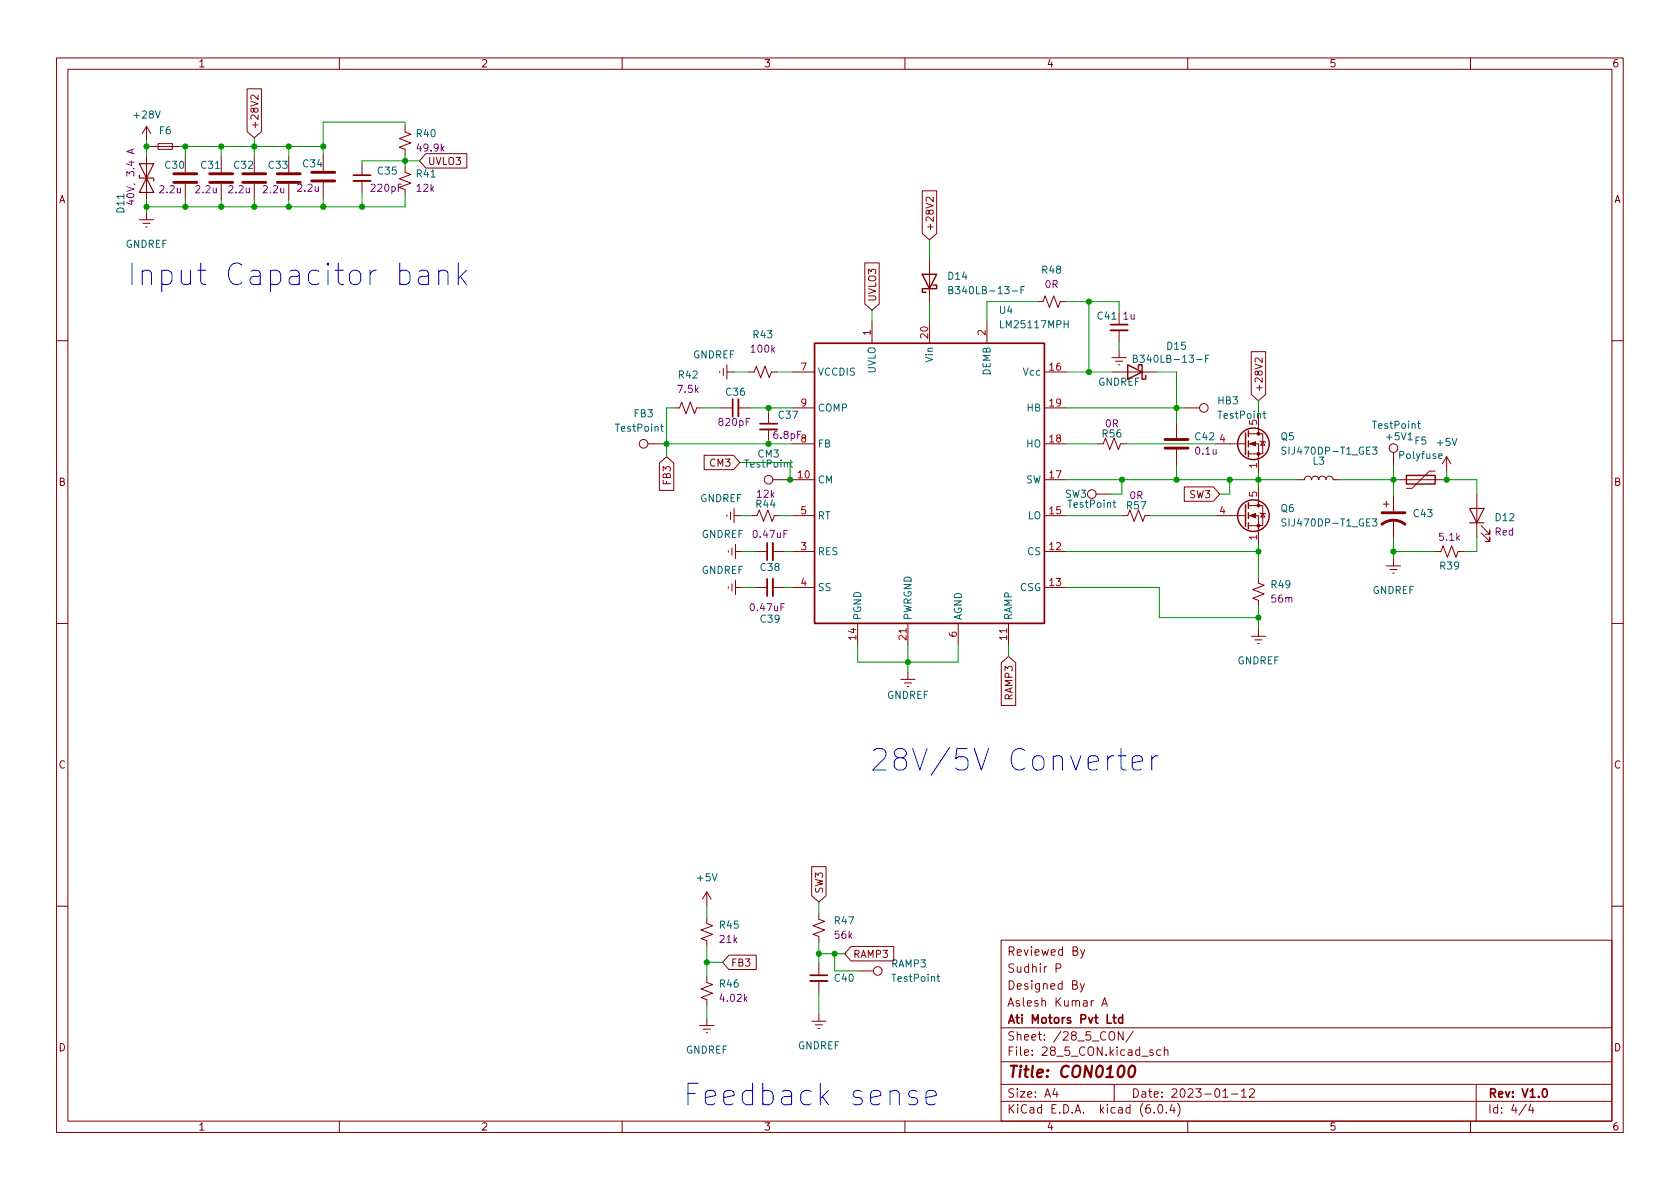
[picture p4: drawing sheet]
<svg xmlns="http://www.w3.org/2000/svg" width="297mm" height="210mm" viewBox="0 0 297 210" stroke-linecap="round" stroke-linejoin="round" font-family="sans-serif">
<g fill="none" stroke="#840000" stroke-width=".18">
<path d="M10 10.2h277v190.1h-277zM12 12.2h273v186.1h-273zM43.7 15.7h2.5v7.6l-1.2 1.1-1.3-1.1zM45.6 16.8v.8l-.9-.8-.3 .3 .1 .5M60 10.2v2M110 10.2v2M160 10.2v2M210 10.2v2M260 10.2v2M24.6 38.9h2.6M25.3 39.5h1.2M25.9 22.3l-.8 1.3"/>
<path d="M25.9 22.3v2.6M25.9 27.7v7.6M25.9 37.6v1.3M25.9 22.3l.8 1.3M26.7 25.9h5M27.9 25.4h2.6v1h-2.6zM32.8 27.7v2.8M32.8 32.5v2.8M39.1 27.7v2.8M39.1 32.5v2.8M45 27.7v2.8M45 32.5v2.8"/>
<path d="M51.1 27.7v2.8M51.1 32.5v2.8M57.1 27.4v2.8M57.1 32.3v2.7M64 29v2M64 32v2M71.6 22.3v1.1l1 .3-2 .8 2 .8-2 .7 1 .4v1M71.6 29.5v1l1 .4-2 .7 2 .8-2 .7 1 .4v1M75.3 27.2h7.2v2.5h-7.2l-1.1-1.3zM163.1 33.7h2.5v7.6l-1.3 1.1-1.2-1.1zM165 34.9v.7l-.9-.7-.4 .2 .2 .5M25.8 40.1h.2"/>
<path d="M152.9 46.5h2.5v7.2l-1.2 1.2-1.3-1.2zM154.2 56.9v3.8M164.3 46v7.6M164.3 56.9v3.8M174.5 56.9v3.8M183.4 53.3h1l.4-1 .7 2.1 .8-2.1 .8 2.1 .4-1.1h1M197.9 55.4v2M197.9 58.4v2M10 60.2h2M114.6 78.5h2.5M119.1 72.1h1l.4-1 .8 2 .7-2 .8 2 .4-1h1M127.3 65.7v.2"/>
<path d="M127.5 72.1h2M127.9 65.1v1.3M128.5 65.8h1.3M128.5 64.5v2.6M130.6 72.1h2M132.3 65.8h1l.4-1 .8 2 .8-2 .7 2 .4-1h1M135.9 72.9v2M135.9 75.9v2.1M140.2 65.8h3.8M140.2 78.5h3.8M140.2 72.1h3.8M184.7 65.8h3.8"/>
<path d="M184.7 78.5h3.8M184.7 72.1h3.8M194.1 78.5h1l.4-1 .7 2 .8-2 .7 2 .4-1h1M196.6 63.2h2.5M196.8 65.8h7.7M197.2 63.9h1.3M197.7 64.5h.3M197.9 62v1.2M208 74.7v2.8M208 79.5v2.8M209.5 72.1h2.6M214.9 78.5h5.3"/>
<path d="M220.7 78.5h1.8v5.1M220.7 76.7h2.6v3.6h-2.6M221.2 62.2h2.6v7.5l-1.3 1.2-1.3-1.2zM222.5 73.4v3.3M222.8 78l.1 .1h.7l.2 .1M223.2 63.3v.8l-.9-.8-.4 .2 .1 .5M223.3 78.1l.3 .6h-.7zM285 60.2h2M116.6 81.9l1.3-1.1 1.2 1.1v4.8h-2.5zM124.5 80.5h5.2l1.1 1.3-1.1 1.3h-5.2zM128.5 91.1v.2M128.8 97.4v.3"/>
<path d="M129.2 90.5v1.3M129.4 96.9v1.3M129.8 91.2h1.3M129.8 89.9v2.6M130 97.5h1.3M130 96.3v2.5M132.8 91.2h1.1l.3-1 .8 2 .8-2 .7 2 .4-1h1M133.6 97.5h2M136.7 84.8h2.5M136.7 97.5h2M140.2 84.8h3.8M140.2 97.5h3.8"/>
<path d="M140.2 91.2h3.8M184.7 84.8h3.8M184.7 97.5h3.8M184.7 91.2h3.8M193.8 87.4h2.5M198.4 91.2h1l.4-1 .7 2 .8-2 .8 2 .3-1h1.1M209.4 86.1h5.1l1.1 1.3-1.1 1.2h-5.1zM214.9 91.2h5.3M220.7 91.2h1.8v5.1M220.7 89.4h2.6v3.6h-2.6M222.5 86.1v3.3M222.8 90.7l.1 .1h.7l.2 .1"/>
<path d="M223.3 90.8l.3 .6h-.7zM229.4 84.8h1.2a.64 .64 0 0 1 .7-.6 .64 .64 0 0 1 .6 .6 .64 .64 0 0 1 .6-.6 .64 .64 0 0 1 .7 .6 .64 .64 0 0 1 .6-.6 .64 .64 0 0 1 .6 .6 .64 .64 0 0 1 .7-.6 .64 .64 0 0 1 .6 .6h1.3M244.6 89.1h1M245.1 88.6v1.1M246.4 80v2.5M246.4 87.6v2.8M246.4 91.9v3.3M246.4 98.8v1.3M247.4 84.8h7.6M253.7 97.5h1.1l.3-1 .8 2 .8-2 .7 2 .4-1h1M253.7 83.3h-1l-3 3.1h-1M255.8 80.8l-.8 1.2"/>
<path d="M255.8 80.8v2.5M255.8 80.8l.7 1.2M261.1 87.4v7.6M261.9 94.2l1.5 1.6v-.8v.8h-.8M261.9 93l1.5 1.5v-.8v.8h-.8M10 110.2h2M128.8 103.8v.2M129.4 103.2v1.3M130 103.9h1.3M130 102.6v2.6M133.6 103.9h2M136.7 103.9h2"/>
<path d="M140.2 103.9h3.8M151.6 110.2v3.8M160.5 110.2v3.8M160.5 118.9v1.2M169.4 110.2v3.8M177 117.2l1.3-1.1 1.3 1.1v7.5h-2.6zM178.3 110.2v3.8M184.7 103.9h3.8M221.2 112.5h2.6M221.9 113.2h1.2M222.4 113.8h.2M222.5 102.1v1l1 .4-2 .8 2 .7-2 .8 1 .4v1"/>
<path d="M222.5 111.2v1.3M245.1 100.1h2.5M245.7 100.7h1.3M246.3 101.3h.2M285 110.2h2M159.3 120.1h2.5M159.9 120.8h1.3M160.4 121.4h.3M125 157.7l-.8 1.3M125 157.7v2.6M125 157.7l.7 1.3M143.5 153.3h2.6v5.1l-1.3 1.1-1.3-1.1z"/>
<path d="M10 160.2h2M125 162.3v1l1 .4-2 .8 2 .7-2 .8 1 .4v1M125 172.7v1l1 .4-2 .8 2 .7-2 .8 1 .4v1M128.9 168.9h4.8v2.5h-4.8l-1.1-1.2zM144.8 161.5v1.1l1 .3-2 .8 2 .8-2 .7 1 .4v1M144.8 170.4v2.1M144.8 173.5v2M144.8 179.3v1.3M150.5 167.4h7.5v2.5h-7.5l-1.1-1.2zM151.9 171.7h2.5M177 166.3h108v32h-108zM186.7 171.2l.7-.1 .2-.2-.1-.3-.2-.2h-.6v1.5"/>
<path d="M191 173.9l.4 1M191.1 167.9l.3 1M191.7 173.9l-.5 1.4-.2 .1M191.8 167.9l-.5 1.4-.2 .1M194.8 177.9l.5-1.5 .5 1.5M194.9 177.5h.7M285 160.2h2M60 198.3v2M110 198.3v2M123.7 181.4h2.5M124.3 182h1.3M124.8 182.6h.3"/>
<path d="M125 180.1v1.3M143.5 180.6h2.5M144.1 181.2h1.3M144.7 181.9h.2M160 198.3v2M177 194.8h108M177 191.8h108M177 187.8h108M177 181.8h108M186.5 192.5l-.4 1h1M186.9 193v1M196.1 182.6a.5 .5 0 0 1 .6-.2 .5 .5 0 0 1 .4 .5v.5a.5 .5 0 0 1-.5 .6 .5 .5 0 0 1-.5-.6z"/>
<path d="M197 191.8v3M198.6 182.4v1.5l-.9-1.5v1.5M200.4 182.4l-1.3 1.9M203.9 185.7l-.4-.1-.2 .2 .1 .3 .5 .1v.4h-.6M204.1 196.7v.1M204.9 195.4l.2-.1a.81 .81 0 0 1 .6 .7 .81 .81 0 0 1-.3 .8h-.2a.81 .81 0 0 1-.6-.6 .81 .81 0 0 1 .3-.8zM205.2 185.7l-.4-.1-.3 .3v.4l.1 .3h.6M205.9 185.8l.2-.2 .3 .1 .1 .9M205.9 185.1v1.5M206.2 196.7v.1M207.2 195.3l-.3 1h.9M207.6 195.8v1"/>
<path d="M208.2 195.1a1.72 1.72 0 0 1 0 2.3M210 198.3v2M216.2 194h.9M217.7 193.5h1.2M219.5 193l.4-.5v1.5M219.5 194h.9M220.9 192.7l.6-.2 .2 .2 .1 .3-.9 1h.9M260 198.3v2M261 191.8v6.5M269.9 195.3l-1.3 1.9M270.6 195.3l-.3 1h.9M271 195.8v1"/>
<circle cx="113.8" cy="78.5" r=".76"/>
<circle cx="212.9" cy="72.1" r=".76"/>
<circle cx="246.4" cy="79.2" r=".76"/>
<circle cx="135.9" cy="84.8" r=".76"/>
<circle cx="193" cy="87.4" r=".76"/>
<circle cx="155.2" cy="171.7" r=".76"/>
</g>
<g fill="none" stroke="#840000" stroke-width=".3">
<path d="M62.5 31h3M196.3 57.4h3.1M129.5 70.6v3.1M134.4 74.9h3M144 60.7h40.7v49.5h-40.7zM135.6 96v3.1M135.6 102.4v3M143.3 172.5h3M196.8 179.9h.5M197 179.4v1.3l.3 .2M198.5 179.4v1.5M198.5 180l-.4-.1-.3 .3v.4l.1 .3h.6"/>
<path d="M272.9 192.6l.2-.1a.8 .8 0 0 1 .5 .8 .8 .8 0 0 1-.5 .7 1 1 0 0 1-.2-1.4z"/>
</g>
<path d="M199.8 188.7a.46 .46 0 0 1 .5-.2 .46 .46 0 0 1 .4 .3 1.15 1.15 0 0 1-.8 1.7l-.2-.1a1.54 1.54 0 0 1 .1-1.7z" fill="none" stroke="#840000" stroke-width=".4"/>
<g fill="none" stroke="#006464" stroke-width=".18">
<path d="M167.8 51.3l.5-.1 .1-.2v-.2l-.6-.1v1.2h.5l.1-.1 .1-.3-.3-.2M180.5 51.3h.5M181.1 50.7h-.6v1.2M116.8 75.4h.5M117 75v1.1l.3 .2M200.4 63.4l.5-.1 .2-.1-.1-.3-.6-.1v1.3h.5l.2-.2v-.3l-.3-.2M213.1 63.4h.5M213.8 62.8h-.7v1.3M223.3 73.1h.5M223.5 72.7v1.1l.3 .2M227.4 79.1h-.5l-.2 .1v.3l.5 .3 .2 .3-.3 .2h-.5M242.7 79.1h.7l-.4 .4 .4 .2v.5l-.2 .1-.5-.1"/>
<path d="M250.6 74.9h.5M250.8 74.5v1.1l.3 .2M139.6 81.8h.5M139.8 81.3v1.1l.3 .2M196.8 88.9h.5M197 88.5v1l.3 .2M227.4 91.8h-.5l-.2 .1v.3l.5 .3 .2 .3-.3 .2h-.5M242.7 91.8h.7l-.4 .4 .4 .2v.5l-.2 .1-.5-.1M254.4 80.7l.6-.2-.1-.2-.3-.1-.2 .2v.6h.5M165.7 172.7h.4M165.8 172.3v1.1l.3 .1"/>
</g>
<g fill="none" stroke="#840000" stroke-width=".51">
<path d="M30.7 32.3h4.1M30.7 30.7h4.1M37.1 32.3h4M37.1 30.7h4M42.9 32.3h4.1M42.9 30.7h4.1M49 32.3h4.1M49 30.7h4.1M55.1 32h4.1M55.1 30.5h4.1M206 79.2h4.1M206 77.7h4.1"/>
<path d="M244.3 92.7a3.3 3.3 0 0 1 4.1 0M244.3 90.7h4.1"/>
</g>
<path d="M62.5 32h3M196.3 58.4h3.1M130.6 70.6v3.1M134.4 75.9h3M136.7 96v3.1M136.7 102.4v3M143.3 173.5h3" fill="none" stroke="#840000" stroke-width=".33"/>
<g fill="none" stroke="#840000" stroke-width=".25">
<path d="M163.1 48.5h2.5l-1.3 2.5zM165 50.4h.6v.6h-2.5v.7h.6M199.4 64.5l2.5 1.3-2.5 1.3zM201.3 65.1v-.6h.6v2.6h.7v-.7M220.2 76.6v3.8M220.7 76.2v1M220.7 78v1M220.7 79.8v1M220.2 89.3v3.8M220.7 88.9v1M220.7 90.7v1M220.7 92.5v1"/>
<path d="M248.7 84.1h5v1.5h-5z"/>
<circle cx="221.6" cy="78.5" r="2.79"/>
<circle cx="221.6" cy="91.2" r="2.79"/>
</g>
<g fill="#840000" stroke="#840000" stroke-width=".18">
<path d="M221 78.5l1-.4v.8z"/>
<path d="M221 91.2l1-.4v.8z"/>
<circle cx="222.5" cy="80.3" r=".25"/>
<circle cx="222.5" cy="76.7" r=".25"/>
<circle cx="222.5" cy="93" r=".25"/>
<circle cx="222.5" cy="89.4" r=".25"/>
</g>
<path d="M24.6 31v.5h2.6v.5M24.6 29h2.6l-1.3 2.5zM25.9 31.5l1.3 2.5h-2.6zM259.8 89.9h2.6l-1.3 2.6zM259.8 92.5h2.6" fill="none" stroke="#840000" stroke-width=".2"/>
<path d="M23.3 35.4v.8l-.9-.3M23.3 26.5v.6M23.7 26.4l-1.3 .4 1.3 .4" fill="none" stroke="#840084" stroke-width=".18"/>
<g fill="none" stroke="#0000c2" stroke-width=".18">
<path d="M74.1 48l.4-.2h.7l.4 .2 .2 .3v2M75.8 48.7l-.4 .2h-.9a.75 .75 0 0 0-.6 .7 .75 .75 0 0 0 .6 .7h.9l.4-.2M77.6 48.1a.95 .95 0 0 1 1.6 .2v2M77.6 47.8v2.5M81 46.5v3.8M81.4 48.9l1.1 1.4M82.5 47.8l-1.5 1.4M197.7 133.6h1.4M198.2 132.4v3.2l.2 .4 .7 .2M200.2 134.9l1.8-.4-.2-.7-.3-.2h-.8l-.3 .2-.2 .4v1.4l.2 .4 .3 .2h.8l.3-.2M203.6 133.6v2.6M204.7 133.6a.97 .97 0 0 0-1.1 .8"/>
<path d="M162.1 193l-.4-.2h-.5l-.4 .2-.2 .4 .2 .5 1.3 .4 .2 .3-.2 .6-.4 .2h-.7l-.4-.2M163.7 194.1l1.8-.4-.1-.7-.4-.2h-.7l-.4 .2-.2 .4v1.4l.2 .4 .4 .2h.7l.4-.2"/>
</g>
<g fill="none" stroke="#009600" stroke-width=".18">
<path d="M25.9 25.9h.8M25.9 24.9v2.8M25.9 35.3v2.3M31.7 25.9h25.4M32.8 25.9v1.8M32.8 35.3v1.3M39.1 25.9v1.8M39.1 35.3v1.3M45 24.4v3.3M45 35.3v1.3M51.1 25.9v1.8M51.1 35.3v1.3"/>
<path d="M57.1 35v1.6M64 34v2.6M71.6 34.5v2.1h-45.7M71.6 22.3v-.7h-14.5v5.8M71.6 27.4v2.1M74.2 28.4h-10.2v.6M154.2 54.9v2M164.3 42.4v3.6M164.3 53.6v3.3M183.4 53.3h-8.9v3.6M188.5 53.3h9.4v2.1M192.5 53.3v12.5"/>
<path d="M117.1 78.5h23.1M119.1 72.1h-1.2v8.7M124.2 72.1h3.3M129.8 65.8h2.5M132.6 72.1h7.6M135.9 72.1v.8M135.9 78v.5M137.4 65.8h2.8M188.5 78.5h5.6M188.5 65.8h8.3M188.5 72.1h21M197.9 60.4v1.6"/>
<path d="M199.1 78.5h15.8M204.5 65.8h3.5v8.9M222.5 70.9v2.5M130.8 81.8h8.9v3M131.1 91.2h1.7M131.3 97.5h2.3M137.9 91.2h2.3M138.7 97.5h1.5M139.2 84.8h1M188.5 97.5h34M188.5 84.8h40.9M188.5 91.2h9.9"/>
<path d="M198.4 84.8v2.6h-2.1M203.5 91.2h11.4M208 82.3v2.5M217.4 84.8v2.6h-1.8M222.5 83.6v2.5M222.5 96.3v5.8M237 84.8h10.4M246.4 97.5h7.3M246.4 82.5v5.1M246.4 95.2v3.6M255 84.8h6.1v2.6M255.8 83.3v1.5"/>
<path d="M261.1 95v2.5h-2.3M131.3 103.9h2.3M138.7 103.9h1.5M151.6 114v3.1h17.8v-3.1M160.5 114v4.9M178.3 114v2.1M188.5 103.9h16.5v5.3h17.5M222.5 107.2v4M144.8 159.5v2M125 160.3v2M125 167.4v5.3M125 177.8v2.3"/>
<path d="M125 170.2h2.8M144.8 168.7h4.6M144.8 166.6v3.8M144.8 175.5v3.8M147.6 168.7v3h4.3"/>
</g>
<g fill="#009600" stroke="#009600" stroke-width=".18">
<circle cx="51.1" cy="25.9" r=".46"/>
<circle cx="57.1" cy="25.9" r=".46"/>
<circle cx="51.1" cy="36.6" r=".46"/>
<circle cx="57.1" cy="36.6" r=".46"/>
<circle cx="71.6" cy="28.4" r=".46"/>
<circle cx="64" cy="36.6" r=".46"/>
<circle cx="208" cy="72.1" r=".46"/>
<circle cx="208" cy="84.8" r=".46"/>
<circle cx="246.4" cy="97.5" r=".46"/>
<circle cx="222.5" cy="84.8" r=".46"/>
<circle cx="246.4" cy="84.8" r=".46"/>
<circle cx="255.8" cy="84.8" r=".46"/>
<circle cx="217.4" cy="84.8" r=".46"/>
<circle cx="198.4" cy="84.8" r=".46"/>
<circle cx="160.5" cy="117.1" r=".46"/>
<circle cx="139.7" cy="84.8" r=".46"/>
<circle cx="39.1" cy="25.9" r=".46"/>
<circle cx="39.1" cy="36.6" r=".46"/>
<circle cx="45" cy="25.9" r=".46"/>
<circle cx="25.9" cy="25.9" r=".46"/>
<circle cx="32.8" cy="25.9" r=".46"/>
<circle cx="45" cy="36.6" r=".46"/>
<circle cx="25.9" cy="36.6" r=".46"/>
<circle cx="32.8" cy="36.6" r=".46"/>
<circle cx="192.5" cy="65.8" r=".46"/>
<circle cx="222.5" cy="97.5" r=".46"/>
<circle cx="222.5" cy="109.2" r=".46"/>
<circle cx="192.5" cy="53.3" r=".46"/>
<circle cx="144.8" cy="168.7" r=".46"/>
<circle cx="125" cy="170.2" r=".46"/>
<circle cx="147.6" cy="168.7" r=".46"/>
<circle cx="135.9" cy="78.5" r=".46"/>
<circle cx="117.9" cy="78.5" r=".46"/>
<circle cx="135.9" cy="72.1" r=".46"/>
</g>
<g font-size="5.3" fill="#0000c2">
<text x="22.4" y="50.5">Input Capacitor bank</text>
<text x="153.7" y="136.4">28V/5V Converter</text>
<text x="120.6" y="195.5">Feedback sense</text>
</g>
<text font-size="2.8" fill="#840000" x="178" y="190.6">Title: CON0100</text>
<g font-size="2.1" fill="#840000">
<text x="178" y="172">Sudhir P</text>
<text x="178" y="169">Reviewed By</text>
<text x="178" y="178">Aslesh Kumar A</text>
<text x="178" y="175">Designed By</text>
<text x="178" y="184">Sheet: /28_5_CON/</text>
<text x="178" y="181">Ati Motors Pvt Ltd</text>
<text x="178" y="186.7">File: 28_5_CON.kicad_sch</text>
<text x="178" y="196.9">KiCad E.D.A. kicad (6.0.4)</text>
<text x="178" y="194.1">Size: A4</text>
<text x="200" y="194.1">Date: 2023-01-12</text>
<text x="263" y="194.1">Rev: V1.0</text>
<text x="263" y="196.9">Id: 4/4</text>
</g>
<g font-size="1.8" fill="#840000">
<text x="35" y="11.9">1</text>
<text x="85" y="11.9">2</text>
<text x="135" y="11.9">3</text>
<text x="185" y="11.9">4</text>
<text x="235" y="11.9">5</text>
<text x="285" y="11.9">6</text>
<text x="45.7" y="22.9" transform="rotate(-90 45.7 22.9)">+28V2</text>
<text x="75.6" y="29.2">UVLO3</text>
<text x="10.3" y="35.9">A</text>
<text x="285.3" y="35.9">A</text>
<text x="165.1" y="41" transform="rotate(-90 165.1 41)">+28V2</text>
<text x="154.9" y="53.4" transform="rotate(-90 154.9 53.4)">UVLO3</text>
<text x="223.2" y="69.4" transform="rotate(-90 223.2 69.4)">+28V2</text>
<text x="125.6" y="82.5">CM3</text>
<text x="10.3" y="85.9">B</text>
<text x="118.6" y="85.5" transform="rotate(-90 118.6 85.5)">FB3</text>
<text x="210.4" y="88.1">SW3</text>
<text x="285.3" y="85.9">B</text>
<text x="179" y="123.7" transform="rotate(-90 179 123.7)">RAMP3</text>
<text x="10.3" y="135.9">C</text>
<text x="285.3" y="135.9">C</text>
<text x="145.5" y="158.1" transform="rotate(-90 145.5 158.1)">SW3</text>
<text x="129.2" y="170.9">FB3</text>
<text x="150.8" y="169.4">RAMP3</text>
<text x="10.3" y="185.9">D</text>
<text x="285.3" y="185.9">D</text>
<text x="35" y="199.9">1</text>
<text x="85" y="199.9">2</text>
<text x="135" y="199.9">3</text>
<text x="185" y="199.9">4</text>
<text x="235" y="199.9">5</text>
<text x="285" y="199.9">6</text>
</g>
<g font-size="1.8" fill="#006464">
<text x="23.8" y="20.9">+28V</text>
<text x="28.2" y="23.7">F6</text>
<text x="29.3" y="29.8">C30</text>
<text x="35.6" y="29.8">C31</text>
<text x="41.5" y="29.8">C32</text>
<text x="47.5" y="29.8">C33</text>
<text x="53.6" y="29.6">C34</text>
<text x="73.7" y="24.3">R40</text>
<text x="66.9" y="30.9">C35</text>
<text x="73.7" y="31.4">R41</text>
<text x="22" y="37.6" transform="rotate(-90 22 37.6)">D11</text>
<text x="22.2" y="43.8">GNDREF</text>
<text x="167.7" y="49.5">D14</text>
<text x="169" y="52">B340LB-13-F</text>
<text x="184.3" y="48.4">R48</text>
<text x="133.3" y="59.8">R43</text>
<text x="176.7" y="55.5">U4</text>
<text x="177.2" y="58">LM25117MPH</text>
<text x="194.1" y="56.5">C41</text>
<text x="122.5" y="63.4">GNDREF</text>
<text x="165" y="64" transform="rotate(-90 165 64)">Vin</text>
<text x="201.6" y="64.1">B340LB-13-F</text>
<text x="206.4" y="61.8">D15</text>
<text x="120" y="66.9">R42</text>
<text x="128.4" y="70">C36</text>
<text x="144.5" y="66.4">VCCDIS</text>
<text x="154.8" y="66.1" transform="rotate(-90 154.8 66.1)">UVLO</text>
<text x="175.1" y="66.4" transform="rotate(-90 175.1 66.4)">DEMB</text>
<text x="181" y="66.4">Vcc</text>
<text x="194.1" y="68.2">GNDREF</text>
<text x="215.4" y="71.5">HB3</text>
<text x="109" y="76.3">TestPoint</text>
<text x="112.1" y="73.8">FB3</text>
<text x="137.7" y="74">C37</text>
<text x="144.5" y="72.8">COMP</text>
<text x="181.6" y="72.8">HB</text>
<text x="195" y="77.3">R56</text>
<text x="211.4" y="77.8">C42</text>
<text x="215.5" y="74">TestPoint</text>
<text x="226.5" y="77.8">Q5</text>
<text x="242.9" y="75.8">TestPoint</text>
<text x="245.3" y="77.8">+5V1</text>
<text x="131.9" y="82.7">TestPoint</text>
<text x="134" y="80.9">CM3</text>
<text x="144.5" y="79.1">FB</text>
<text x="181.5" y="79.1">HO</text>
<text x="227.4" y="80.4">SIJ470DP-T1_GE3</text>
<text x="232.1" y="82.2">L3</text>
<text x="247.5" y="81.1">Polyfuse</text>
<text x="250.2" y="78.6">F5</text>
<text x="254.2" y="78.9">+5V</text>
<text x="123.8" y="88.8">GNDREF</text>
<text x="133.8" y="89.8">R44</text>
<text x="144.5" y="85.5">CM</text>
<text x="181.3" y="85.5">SW</text>
<text x="188.3" y="88">SW3</text>
<text x="189" y="89.8">TestPoint</text>
<text x="124" y="95.1">GNDREF</text>
<text x="144.5" y="91.8">RT</text>
<text x="181.7" y="91.8">LO</text>
<text x="199.3" y="90">R57</text>
<text x="226.5" y="90.5">Q6</text>
<text x="227.4" y="93.1">SIJ470DP-T1_GE3</text>
<text x="250" y="91.4">C43</text>
<text x="264.5" y="92.1">D12</text>
<text x="124" y="101.5">GNDREF</text>
<text x="134.5" y="101">C38</text>
<text x="144.5" y="98.2">RES</text>
<text x="181.7" y="98.2">CS</text>
<text x="254.7" y="100.7">R39</text>
<text x="144.5" y="104.5">SS</text>
<text x="180.3" y="104.5">CSG</text>
<text x="224.8" y="104">R49</text>
<text x="242.6" y="105">GNDREF</text>
<text x="134.5" y="110.1">C39</text>
<text x="152.3" y="109.7" transform="rotate(-90 152.3 109.7)">PGND</text>
<text x="161.2" y="109.7" transform="rotate(-90 161.2 109.7)">PWRGND</text>
<text x="170.1" y="109.7" transform="rotate(-90 170.1 109.7)">AGND</text>
<text x="178.9" y="109.7" transform="rotate(-90 178.9 109.7)">RAMP</text>
<text x="218.8" y="117.5">GNDREF</text>
<text x="156.8" y="123.6">GNDREF</text>
<text x="123.4" y="155.8">+5V</text>
<text x="127.3" y="164.2">R45</text>
<text x="147.6" y="163.4">R47</text>
<text x="147.6" y="173.6">C40</text>
<text x="157.6" y="171.1">RAMP3</text>
<text x="157.9" y="173.6">TestPoint</text>
<text x="127.3" y="174.6">R46</text>
<text x="141" y="185.5">GNDREF</text>
<text x="121.2" y="186.3">GNDREF</text>
</g>
<g font-size="1.8" fill="#840084">
<text x="73.9" y="26.8">49.9k</text>
<text x="23.7" y="35.5" transform="rotate(-90 23.7 35.5)">40V, 3.4 A</text>
<text x="28.3" y="34.2">2.2u</text>
<text x="34.7" y="34.2">2.2u</text>
<text x="40.5" y="34.2">2.2u</text>
<text x="46.6" y="34.2">2.2u</text>
<text x="52.7" y="33.9">2.2u</text>
<text x="65.7" y="33.9">220pF</text>
<text x="73.7" y="33.9">12k</text>
<text x="184.8" y="50.9">0R</text>
<text x="198.6" y="56.5">1u</text>
<text x="132.9" y="62.4">100k</text>
<text x="119.9" y="69.5">7.5k</text>
<text x="127.2" y="75.3">820pF</text>
<text x="136.9" y="77.6">6.8pF</text>
<text x="195.5" y="75.6">0R</text>
<text x="211.5" y="80.4">0.1u</text>
<text x="133.9" y="88">12k</text>
<text x="199.8" y="88.3">0R</text>
<text x="133.3" y="95.1">0.47uF</text>
<text x="254.6" y="95.6">5.1k</text>
<text x="264.3" y="94.7">Red</text>
<text x="224.9" y="106.5">56m</text>
<text x="132.8" y="108.1">0.47uF</text>
<text x="127.3" y="166.7">21k</text>
<text x="147.6" y="166">56k</text>
<text x="127.5" y="177.2">4.02k</text>
</g>
<g font-size="1.8" fill="#a90000">
<text x="153.9" y="59.3" transform="rotate(-90 153.9 59.3)">1</text>
<text x="164.1" y="59.8" transform="rotate(-90 164.1 59.8)">20</text>
<text x="174.2" y="59.3" transform="rotate(-90 174.2 59.3)">2</text>
<text x="141.6" y="65.5">7</text>
<text x="185.6" y="65.5">16</text>
<text x="141.6" y="71.9">9</text>
<text x="185.6" y="71.9">19</text>
<text x="222.2" y="75.2" transform="rotate(-90 222.2 75.2)">5</text>
<text x="141.6" y="78.2">8</text>
<text x="185.6" y="78.2">18</text>
<text x="215.7" y="78.2">4</text>
<text x="222.2" y="82.8" transform="rotate(-90 222.2 82.8)">1</text>
<text x="141.1" y="84.6">10</text>
<text x="185.6" y="84.6">17</text>
<text x="222.2" y="87.9" transform="rotate(-90 222.2 87.9)">5</text>
<text x="141.6" y="90.9">5</text>
<text x="185.6" y="90.9">15</text>
<text x="215.7" y="90.9">4</text>
<text x="222.2" y="95.5" transform="rotate(-90 222.2 95.5)">1</text>
<text x="141.6" y="97.3">3</text>
<text x="185.6" y="97.3">12</text>
<text x="141.6" y="103.6">4</text>
<text x="185.6" y="103.6">13</text>
<text x="151.4" y="113.1" transform="rotate(-90 151.4 113.1)">14</text>
<text x="160.3" y="113.1" transform="rotate(-90 160.3 113.1)">21</text>
<text x="169.2" y="112.6" transform="rotate(-90 169.2 112.6)">6</text>
<text x="178.1" y="113.1" transform="rotate(-90 178.1 113.1)">11</text>
</g>
</svg>
